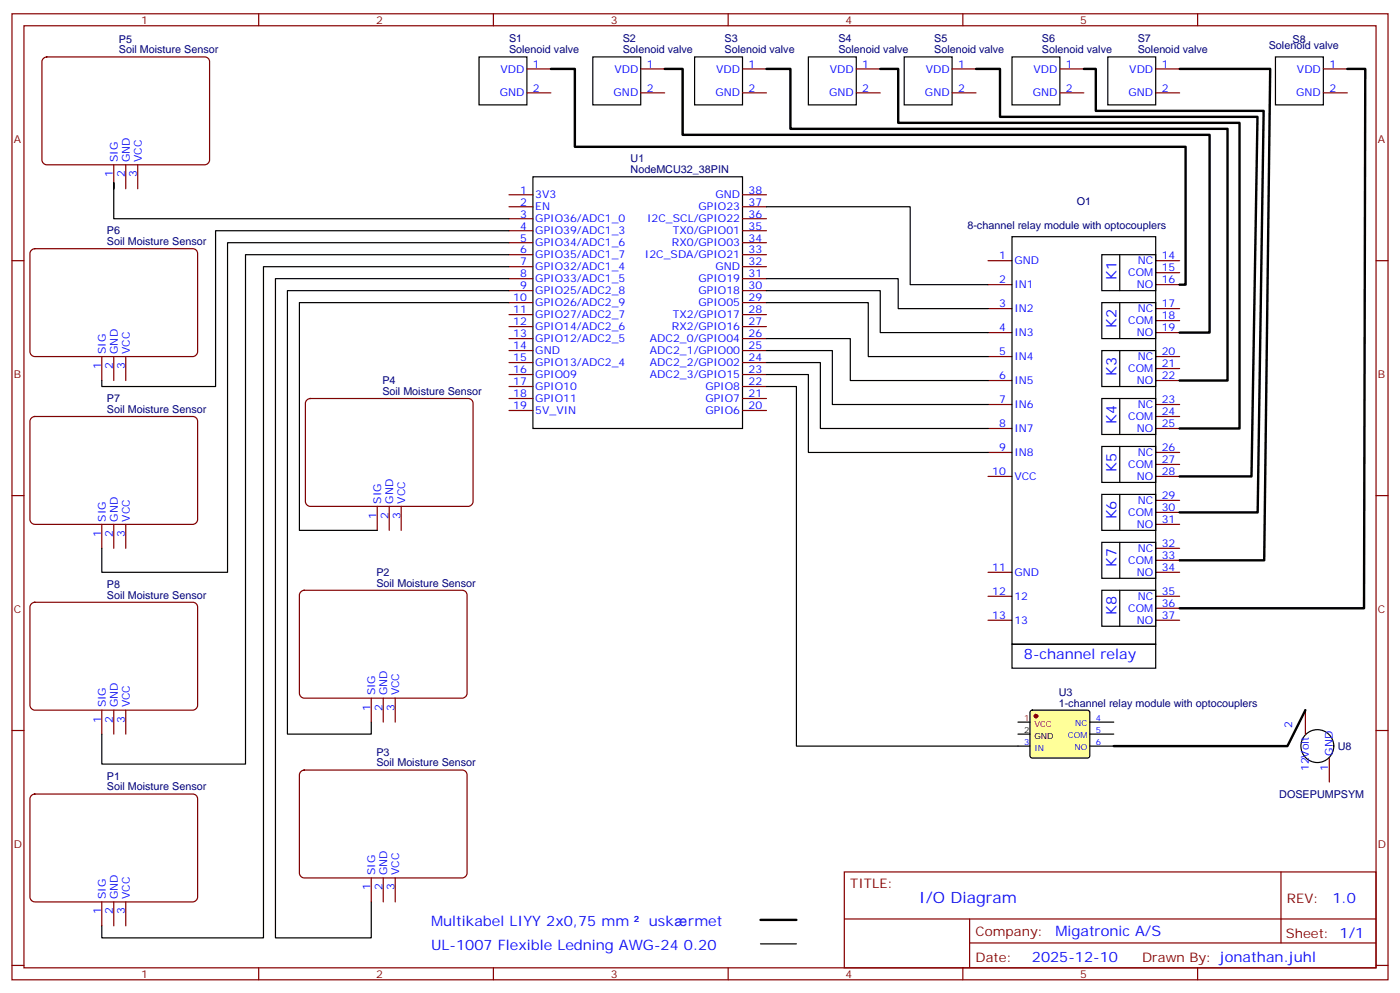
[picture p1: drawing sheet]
<svg xmlns="http://www.w3.org/2000/svg" width="412mm" height="292mm" viewBox="0 0 412 292" stroke-linecap="round" stroke-linejoin="round" font-family="sans-serif">
<g fill="none" stroke="#870000" stroke-width=".35">
<path d="M3.5 4.1h405.4v284.3h-405.4zM7.1 7.6h398.2v277.3h-398.2zM76.2 4.1v3.5M145.3 4.1v3.5M214.5 4.1v3.5M283.6 4.1v3.5M352.8 4.1v3.5M149.9 57.3h7.1M218.7 57.3h7.1M3.5 76.7h3.6M149.9 60.9h7.1M149.9 64.4h7.1"/>
<path d="M149.9 67.9h7.1M149.9 71.4h7.1M149.9 75h7.1M149.9 78.5h7.1M218.7 60.9h7.1M218.7 64.4h7.1M218.7 67.9h7.1M218.7 71.4h7.1M218.7 75h7.1M218.7 78.5h7.1M405.3 76.7h3.6M149.9 82h7.1"/>
<path d="M149.9 85.5h7.1M149.9 89.1h7.1M149.9 92.6h7.1M149.9 96.1h7.1M149.9 99.7h7.1M218.7 82h7.1M218.7 85.5h7.1M218.7 89.1h7.1M218.7 92.6h7.1M218.7 96.1h7.1M218.7 99.7h7.1M149.9 103.2h7.1"/>
<path d="M149.9 106.7h7.1M149.9 110.2h7.1M149.9 113.8h7.1M149.9 117.3h7.1M218.7 103.2h7.1M218.7 106.7h7.1M218.7 110.2h7.1M218.7 113.8h7.1M218.7 117.3h7.1M149.9 120.8h7.1M218.7 120.8h7.1M3.5 145.9h3.6"/>
<path d="M405.3 145.9h3.6M3.5 215h3.6M405.3 215h3.6M248.7 256.6h156.6v28.3h-156.6zM377.3 256.7v20.8M248.7 270.5h156.5M285.6 277.5h119.6M285.6 270.5v14.1M3.5 284.2h3.6M76.2 284.9v3.5M145.3 284.9v3.5M214.5 284.9v3.5"/>
<path d="M283.6 284.9v3.5M352.8 284.9v3.5M405.3 284.2h3.6"/>
</g>
<path d="M157 52h61.7v74.1h-61.7z" fill="none" stroke="#000" stroke-width=".35"/>
<path d="M9.1 234.3l1.1-.6h46.6a1.41 1.41 0 0 1 1.4 1.4v29a1.51 1.51 0 0 1-1.4 1.4h-46.6a1.51 1.51 0 0 1-1.4-1.4v-29z" fill="#fff" stroke="#800000" stroke-width=".35"/>
<path d="M30 265.5v7M33.5 265.5v7M37 265.5v7" fill="none" stroke="#870000" stroke-width=".35"/>
<path d="M88.5 174.3l1.1-.6h46.6a1.41 1.41 0 0 1 1.4 1.5v28.9a1.51 1.51 0 0 1-1.4 1.4h-46.6a1.51 1.51 0 0 1-1.4-1.4v-28.9z" fill="#fff" stroke="#800000" stroke-width=".35"/>
<path d="M109.4 205.5v7M112.9 205.5v7M116.4 205.5v7" fill="none" stroke="#870000" stroke-width=".35"/>
<path d="M88.5 227.2l1.1-.5h46.6a1.41 1.41 0 0 1 1.4 1.4v28.9a1.51 1.51 0 0 1-1.4 1.4h-46.6a1.51 1.51 0 0 1-1.4-1.4v-28.9z" fill="#fff" stroke="#800000" stroke-width=".35"/>
<path d="M109.4 258.4v7.1M112.9 258.4v7.1M116.4 258.4v7.1" fill="none" stroke="#870000" stroke-width=".35"/>
<path d="M90.3 117.9l1.1-.6h46.5a1.41 1.41 0 0 1 1.4 1.4v28.9a1.51 1.51 0 0 1-1.4 1.4h-46.5a1.51 1.51 0 0 1-1.4-1.4v-28.9z" fill="#fff" stroke="#800000" stroke-width=".35"/>
<path d="M111.1 149v7.1M114.7 149v7.1M118.2 149v7.1" fill="none" stroke="#870000" stroke-width=".35"/>
<path d="M12.7 17.3l1.1-.5h46.5a1.41 1.41 0 0 1 1.4 1.4v28.9a1.51 1.51 0 0 1-1.4 1.4h-46.5a1.51 1.51 0 0 1-1.5-1.4v-28.9z" fill="#fff" stroke="#800000" stroke-width=".35"/>
<path d="M33.5 48.5v7.1M37 48.5v7.1M40.6 48.5v7.1" fill="none" stroke="#870000" stroke-width=".35"/>
<path d="M9.1 73.8l1.1-.6h46.6a1.41 1.41 0 0 1 1.4 1.4v28.9a1.51 1.51 0 0 1-1.4 1.5h-46.6a1.51 1.51 0 0 1-1.4-1.5v-28.9z" fill="#fff" stroke="#800000" stroke-width=".35"/>
<path d="M30 105v7M33.5 105v7M37 105v7" fill="none" stroke="#870000" stroke-width=".35"/>
<path d="M9.1 123.2l1.1-.6h46.6a1.41 1.41 0 0 1 1.4 1.4v28.9a1.51 1.51 0 0 1-1.4 1.4h-46.6a1.51 1.51 0 0 1-1.4-1.4v-28.9z" fill="#fff" stroke="#800000" stroke-width=".35"/>
<path d="M30 154.3v7.1M33.5 154.3v7.1M37 154.3v7.1" fill="none" stroke="#870000" stroke-width=".35"/>
<path d="M9.1 177.8l1.1-.5h46.6a1.41 1.41 0 0 1 1.4 1.4v28.9a1.51 1.51 0 0 1-1.4 1.4h-46.6a1.51 1.51 0 0 1-1.4-1.4v-28.9z" fill="#fff" stroke="#800000" stroke-width=".35"/>
<g fill="none" stroke="#870000" stroke-width=".35">
<path d="M291 76.7h7.1M340.4 76.7h7.1M291 83.8h7.1M291 90.8h7.1M291 97.9h7.1M340.4 83.8h7.1M340.4 90.8h7.1M340.4 97.9h7.1M340.4 80.3h7.1M340.4 94.4h7.1M291 105h7.1M291 112h7.1"/>
<path d="M291 119.1h7.1M340.4 105h7.1M340.4 112h7.1M340.4 119.1h7.1M340.4 108.5h7.1M291 126.1h7.1M291 133.2h7.1M340.4 126.1h7.1M340.4 133.2h7.1M340.4 122.6h7.1M340.4 136.7h7.1M291 140.2h7.1"/>
<path d="M340.4 140.2h7.1M340.4 147.3h7.1M340.4 150.8h7.1M340.4 154.3h7.1M291 168.5h7.1M291 175.5h7.1M340.4 168.5h7.1M340.4 175.5h7.1M340.4 161.4h7.1M340.4 164.9h7.1M340.4 179h7.1M291 182.6h7.1"/>
<path d="M340.4 182.6h7.1M30 209v7.1M33.5 209v7.1M37 209v7.1"/>
</g>
<g fill="none" stroke="#000" stroke-width=".35">
<path d="M33.5 55.6v-1.8v10.6h116.4M149.9 67.9h-86.4v45.9h-33.5v-1.8M149.9 71.4h-82.9v97.1h-37v-7.1M149.9 75h-77.6v149.9h-42.3v-8.8M149.9 78.5h-72.3v197.5h-47.6v-3.5M225.8 60.9h42.3v22.9h22.9M298.1 69.7h42.3v119.9h-42.3zM324.6 75h15.8v10.5h-15.8zM329.8 75v10.5M149.9 82h-68.8v194h28.3v-10.5M149.9 85.5h-65.2v130.6h24.7v-3.6M149.9 89.1h-61.7v67h22.9"/>
<path d="M225.8 82h38.8v8.8h26.4M225.8 85.5h33.5v12.4h31.7M225.8 89.1h30v15.9h35.2M225.8 99.7h24.7v12.3h40.5M324.6 89.1h15.8v10.6h-15.8zM329.8 89.1v10.6M225.8 103.2h19.4v15.9h45.8M225.8 106.7h15.9v19.4h49.3M225.8 110.2h12.3v23h52.9M225.8 113.8h8.8v105.8h65.3M324.6 103.2h15.8v10.6h-15.8zM324.6 117.3h15.8v10.6h-15.8z"/>
<path d="M329.8 103.2v10.6M329.8 117.3v10.6M324.6 131.4h15.8v10.6h-15.8zM329.8 131.4v10.6M324.6 145.5h15.8v10.6h-15.8zM324.6 159.6h15.8v10.6h-15.8zM329.8 145.5v10.6M329.8 159.6v10.6M324.6 173.7h15.8v10.6h-15.8zM329.8 173.7v10.6M298.1 189.6h42.3v7.1h-42.3z"/>
</g>
<path d="M303.6 209.2l.5-.2h16.2l.5 .2 .2 .5v12.7l-.2 .5-.5 .2h-16.2l-.5-.2-.2-.5v-12.7z" fill="#ff9" stroke="#000" stroke-width=".35"/>
<circle cx="305.2" cy="210.8" r=".53" fill="#870000" stroke="#870000" stroke-width=".35"/>
<g fill="none" stroke="#000" stroke-width=".35">
<path d="M141.1 16.8h14.1v14.1h-14.1zM174.6 16.8h14.1v14.1h-14.1zM204.6 16.8h14.1v14.1h-14.1zM238.1 16.8h14.1v14.1h-14.1zM266.3 16.8h14.2v14.1h-14.2zM298.1 16.8h14.1v14.1h-14.1zM326.3 16.8h14.1v14.1h-14.1zM375.7 16.8h14.1v14.1h-14.1zM299.9 212.5h3.5M299.9 216.1h3.5M299.9 219.6h3.5M321 212.5h7.1"/>
<path d="M321 216.1h7.1M321 219.6h7.1M224 277.8h10.6"/>
<circle cx="388.1" cy="219.6" r="4.8"/>
</g>
<g fill="none" stroke="#870000" stroke-width=".35">
<path d="M155.2 20.3h7.1M155.2 27.3h7.1M188.7 20.3h7.1M188.7 27.3h7.1M218.7 20.3h7.1M218.7 27.3h7.1M252.2 20.3h7.1M252.2 27.3h7.1M280.5 20.3h7M280.5 27.3h7M312.2 20.3h7.1M312.2 27.3h7.1"/>
<path d="M340.4 20.3h7.1M340.4 27.3h7.1M389.8 20.3h7.1M389.8 27.3h7.1M384.5 209v7.1M391.6 223.1v7.1"/>
</g>
<path d="M162.3 20.3h7v22.9h179.9v40.6h-1.7M195.8 20.3h5.3v19.4h155.2v58.2h-8.8M225.8 20.3h7v17.6h128.8v74.1h-14.1M259.3 20.3h5.3v15.9h100.5v89.9h-17.6M287.5 20.3h7.1v14.1h75.8l-1.7 105.8h-21.2M319.3 20.3h3.5v12.3h49.4l-1.7 118.2h-23M347.5 20.3h26.7l-1.8 144.6h-24.9M396.9 20.3h5.3l-.4 158.7h-54.3M384.5 209l-5.3 10.6h-51.1M224 270.8h10.6" fill="none" stroke="#000" stroke-width=".71"/>
<text font-size="4.6" fill="#00f" x="270.8" y="265.7">I/O Diagram</text>
<g font-size="4.2" fill="#00f">
<text x="328.9" y="82.3" transform="rotate(-90 328.9 82.3)">K1</text>
<text x="328.9" y="96.5" transform="rotate(-90 328.9 96.5)">K2</text>
<text x="328.9" y="110.6" transform="rotate(-90 328.9 110.6)">K3</text>
<text x="328.9" y="124.7" transform="rotate(-90 328.9 124.7)">K4</text>
<text x="328.9" y="138.8" transform="rotate(-90 328.9 138.8)">K5</text>
<text x="328.9" y="152.9" transform="rotate(-90 328.9 152.9)">K6</text>
<text x="328.9" y="167" transform="rotate(-90 328.9 167)">K7</text>
<text x="328.9" y="181.1" transform="rotate(-90 328.9 181.1)">K8</text>
<text x="301.6" y="193.9">8-channel relay</text>
<text x="392.5" y="265.9">1.0</text>
<text x="127" y="272.5">Multikabel LIYY 2x0,75 mm</text>
<text x="191.1" y="272.5">usk</text>
<text x="202.7" y="272.5">rmet</text>
<text x="310.9" y="275.5">Migatronic A/S</text>
<text x="127" y="279.6">UL-1007 Flexible Ledning AWG-24 0.20</text>
<text x="304" y="283.3">2025-12-10</text>
</g>
<g font-size="3.9" fill="#800">
<text x="250.5" y="261.2">TITLE:</text>
<text x="379.1" y="265.9">REV:</text>
<text x="287.4" y="275.4">Company:</text>
<text x="378.7" y="276">Sheet: 1/1</text>
<text x="287.4" y="283.1">Date:</text>
<text x="336.4" y="283.2">Drawn By: jonathan.juhl</text>
</g>
<g font-size="3.2" fill="#800">
<text x="41.6" y="7.1">1</text>
<text x="110.8" y="7.1">2</text>
<text x="179.9" y="7.1">3</text>
<text x="249.1" y="7.1">4</text>
<text x="318.2" y="7.1">5</text>
<text x="4.1" y="42.2">A</text>
<text x="405.9" y="42.2">A</text>
<text x="4.1" y="111.3">B</text>
<text x="405.9" y="111.3">B</text>
<text x="4.1" y="180.4">C</text>
<text x="405.9" y="180.4">C</text>
<text x="4.1" y="249.6">D</text>
<text x="405.9" y="249.6">D</text>
<text x="41.6" y="287.9">1</text>
<text x="110.8" y="287.9">2</text>
<text x="179.9" y="287.9">3</text>
<text x="249.1" y="287.9">4</text>
<text x="318.2" y="287.9">5</text>
</g>
<g font-size="3.2" fill="#000080">
<text x="35" y="15.7">Soil Moisture Sensor</text>
<text x="35" y="12.5">P5</text>
<text x="149.9" y="15.5">Solenoid valve</text>
<text x="149.9" y="12.3">S1</text>
<text x="183.5" y="15.5">Solenoid valve</text>
<text x="183.5" y="12.3">S2</text>
<text x="213.4" y="15.5">Solenoid valve</text>
<text x="213.4" y="12.3">S3</text>
<text x="247" y="15.5">Solenoid valve</text>
<text x="247" y="12.3">S4</text>
<text x="275.2" y="15.5">Solenoid valve</text>
<text x="275.2" y="12.3">S5</text>
<text x="306.9" y="15.5">Solenoid valve</text>
<text x="306.9" y="12.3">S6</text>
<text x="335.2" y="15.5">Solenoid valve</text>
<text x="335.2" y="12.3">S7</text>
<text x="373.7" y="14.4">Solenoid valve</text>
<text x="380.7" y="12.7">S8</text>
<text x="185.7" y="47.8">U1</text>
<text x="185.7" y="51">NodeMCU32_38PIN</text>
<text x="317.2" y="60.3">O1</text>
<text x="31.5" y="69">P6</text>
<text x="285" y="67.3">8-channel relay module with optocouplers</text>
<text x="31.5" y="72.1">Soil Moisture Sensor</text>
<text x="112.6" y="113.1">P4</text>
<text x="31.5" y="118.4">P7</text>
<text x="112.6" y="116.2">Soil Moisture Sensor</text>
<text x="31.5" y="121.5">Soil Moisture Sensor</text>
<text x="31.5" y="173">P8</text>
<text x="110.9" y="172.7">Soil Moisture Sensor</text>
<text x="110.9" y="169.5">P2</text>
<text x="31.5" y="176.2">Soil Moisture Sensor</text>
<text x="311.9" y="208">1-channel relay module with optocouplers</text>
<text x="311.9" y="204.8">U3</text>
<text x="394.1" y="220.8">U8</text>
<text x="110.9" y="225.6">Soil Moisture Sensor</text>
<text x="110.9" y="222.4">P3</text>
<text x="31.5" y="232.7">Soil Moisture Sensor</text>
<text x="31.5" y="229.5">P1</text>
<text x="376.8" y="234.9">DOSEPUMPSYM</text>
</g>
<g font-size="3.2" fill="#00f">
<text x="147.5" y="21.3">VDD</text>
<text x="157" y="19.9">1</text>
<text x="181" y="21.3">VDD</text>
<text x="190.5" y="19.9">1</text>
<text x="211" y="21.3">VDD</text>
<text x="220.5" y="19.9">1</text>
<text x="244.5" y="21.3">VDD</text>
<text x="254" y="19.9">1</text>
<text x="272.7" y="21.3">VDD</text>
<text x="282.2" y="19.9">1</text>
<text x="304.4" y="21.3">VDD</text>
<text x="314" y="19.9">1</text>
<text x="332.7" y="21.3">VDD</text>
<text x="342.2" y="19.9">1</text>
<text x="382.1" y="21.3">VDD</text>
<text x="391.6" y="19.9">1</text>
<text x="147.2" y="28.4">GND</text>
<text x="157" y="27">2</text>
<text x="180.7" y="28.4">GND</text>
<text x="190.5" y="27">2</text>
<text x="210.7" y="28.4">GND</text>
<text x="220.5" y="27">2</text>
<text x="244.2" y="28.4">GND</text>
<text x="254" y="27">2</text>
<text x="272.5" y="28.4">GND</text>
<text x="282.2" y="27">2</text>
<text x="304.2" y="28.4">GND</text>
<text x="314" y="27">2</text>
<text x="332.4" y="28.4">GND</text>
<text x="342.2" y="27">2</text>
<text x="381.8" y="28.4">GND</text>
<text x="391.6" y="27">2</text>
<text x="34.7" y="47.7" transform="rotate(-90 34.7 47.7)">SIG</text>
<text x="38.2" y="47.7" transform="rotate(-90 38.2 47.7)">GND</text>
<text x="41.7" y="47.7" transform="rotate(-90 41.7 47.7)">VCC</text>
<text x="33.3" y="52.2" transform="rotate(-90 33.3 52.2)">1</text>
<text x="36.8" y="52.2" transform="rotate(-90 36.8 52.2)">2</text>
<text x="40.3" y="52.2" transform="rotate(-90 40.3 52.2)">3</text>
<text x="153.2" y="57">1</text>
<text x="157.7" y="58.4">3V3</text>
<text x="210.7" y="58.4">GND</text>
<text x="220.5" y="57">38</text>
<text x="153.2" y="60.5">2</text>
<text x="153.2" y="64">3</text>
<text x="157.7" y="61.9">EN</text>
<text x="157.7" y="65.4">GPIO36/ADC1_0</text>
<text x="190.6" y="65.4">I2C_SCL/GPIO22</text>
<text x="205.8" y="61.9">GPIO23</text>
<text x="220.5" y="64">36</text>
<text x="220.5" y="60.5">37</text>
<text x="153.2" y="67.6">4</text>
<text x="153.2" y="71.1">5</text>
<text x="157.7" y="69">GPIO39/ADC1_3</text>
<text x="198.2" y="69">TX0/GPIO01</text>
<text x="220.5" y="71.1">34</text>
<text x="220.5" y="67.6">35</text>
<text x="153.2" y="74.6">6</text>
<text x="157.7" y="72.5">GPIO34/ADC1_6</text>
<text x="157.7" y="76">GPIO35/ADC1_7</text>
<text x="190" y="76">I2C_SDA/GPIO21</text>
<text x="197.9" y="72.5">RX0/GPIO03</text>
<text x="220.5" y="74.6">33</text>
<text x="294.3" y="76.4">1</text>
<text x="298.8" y="77.8">GND</text>
<text x="335.1" y="77.8">NC</text>
<text x="342.2" y="76.4">14</text>
<text x="153.2" y="78.1">7</text>
<text x="153.2" y="81.7">8</text>
<text x="157.7" y="79.6">GPIO32/ADC1_4</text>
<text x="157.7" y="83.1">GPIO33/ADC1_5</text>
<text x="205.8" y="83.1">GPIO19</text>
<text x="210.7" y="79.6">GND</text>
<text x="220.5" y="81.7">31</text>
<text x="220.5" y="78.1">32</text>
<text x="294.3" y="83.4">2</text>
<text x="332.3" y="81.3">COM</text>
<text x="342.2" y="79.9">15</text>
<text x="342.2" y="83.4">16</text>
<text x="151.2" y="88.7">10</text>
<text x="153.2" y="85.2">9</text>
<text x="157.7" y="86.6">GPIO25/ADC2_8</text>
<text x="205.8" y="86.6">GPIO18</text>
<text x="220.5" y="88.7">29</text>
<text x="220.5" y="85.2">30</text>
<text x="298.8" y="84.8">IN1</text>
<text x="334.8" y="84.8">NO</text>
<text x="151.2" y="92.3">11</text>
<text x="151.2" y="95.8">12</text>
<text x="157.7" y="90.1">GPIO26/ADC2_9</text>
<text x="157.7" y="93.7">GPIO27/ADC2_7</text>
<text x="198.2" y="93.7">TX2/GPIO17</text>
<text x="205.8" y="90.1">GPIO05</text>
<text x="220.5" y="95.8">27</text>
<text x="220.5" y="92.3">28</text>
<text x="294.3" y="90.5">3</text>
<text x="298.8" y="91.9">IN2</text>
<text x="332.3" y="95.4">COM</text>
<text x="335.1" y="91.9">NC</text>
<text x="342.2" y="90.5">17</text>
<text x="342.2" y="94">18</text>
<text x="151.2" y="99.3">13</text>
<text x="157.7" y="97.2">GPIO14/ADC2_6</text>
<text x="157.7" y="100.7">GPIO12/ADC2_5</text>
<text x="191.5" y="100.7">ADC2_0/GPIO04</text>
<text x="197.9" y="97.2">RX2/GPIO16</text>
<text x="220.5" y="99.3">26</text>
<text x="294.3" y="97.5">4</text>
<text x="298.8" y="99">IN3</text>
<text x="334.8" y="99">NO</text>
<text x="342.2" y="97.5">19</text>
<text x="31.2" y="104.2" transform="rotate(-90 31.2 104.2)">SIG</text>
<text x="34.7" y="104.2" transform="rotate(-90 34.7 104.2)">GND</text>
<text x="38.2" y="104.2" transform="rotate(-90 38.2 104.2)">VCC</text>
<text x="151.2" y="102.8">14</text>
<text x="151.2" y="106.4">15</text>
<text x="157.7" y="104.2">GND</text>
<text x="157.7" y="107.8">GPIO13/ADC2_4</text>
<text x="191.5" y="107.8">ADC2_2/GPIO02</text>
<text x="191.5" y="104.2">ADC2_1/GPIO00</text>
<text x="220.5" y="106.4">24</text>
<text x="220.5" y="102.8">25</text>
<text x="294.3" y="104.6">5</text>
<text x="298.8" y="106">IN4</text>
<text x="335.1" y="106">NC</text>
<text x="342.2" y="104.6">20</text>
<text x="29.8" y="108.6" transform="rotate(-90 29.8 108.6)">1</text>
<text x="33.3" y="108.6" transform="rotate(-90 33.3 108.6)">2</text>
<text x="36.8" y="108.6" transform="rotate(-90 36.8 108.6)">3</text>
<text x="151.2" y="109.9">16</text>
<text x="151.2" y="113.4">17</text>
<text x="157.7" y="111.3">GPIO09</text>
<text x="191.5" y="111.3">ADC2_3/GPIO15</text>
<text x="220.5" y="113.4">22</text>
<text x="220.5" y="109.9">23</text>
<text x="294.3" y="111.7">6</text>
<text x="298.8" y="113.1">IN5</text>
<text x="332.3" y="109.5">COM</text>
<text x="334.8" y="113.1">NO</text>
<text x="342.2" y="108.1">21</text>
<text x="342.2" y="111.7">22</text>
<text x="151.2" y="116.9">18</text>
<text x="157.7" y="114.8">GPIO10</text>
<text x="157.7" y="118.4">GPIO11</text>
<text x="207.8" y="118.4">GPIO7</text>
<text x="207.8" y="114.8">GPIO8</text>
<text x="220.5" y="116.9">21</text>
<text x="294.3" y="118.7">7</text>
<text x="342.2" y="118.7">23</text>
<text x="151.2" y="120.5">19</text>
<text x="157.7" y="121.9">5V_VIN</text>
<text x="207.8" y="121.9">GPIO6</text>
<text x="220.5" y="120.5">20</text>
<text x="294.3" y="125.8">8</text>
<text x="298.8" y="120.1">IN6</text>
<text x="332.3" y="123.6">COM</text>
<text x="335.1" y="120.1">NC</text>
<text x="342.2" y="122.2">24</text>
<text x="342.2" y="125.8">25</text>
<text x="298.8" y="127.2">IN7</text>
<text x="334.8" y="127.2">NO</text>
<text x="294.3" y="132.8">9</text>
<text x="298.8" y="134.2">IN8</text>
<text x="332.3" y="137.8">COM</text>
<text x="335.1" y="134.2">NC</text>
<text x="342.2" y="132.8">26</text>
<text x="342.2" y="136.3">27</text>
<text x="292.3" y="139.9">10</text>
<text x="298.8" y="141.3">VCC</text>
<text x="334.8" y="141.3">NO</text>
<text x="342.2" y="139.9">28</text>
<text x="112.3" y="148.3" transform="rotate(-90 112.3 148.3)">SIG</text>
<text x="115.8" y="148.3" transform="rotate(-90 115.8 148.3)">GND</text>
<text x="119.4" y="148.3" transform="rotate(-90 119.4 148.3)">VCC</text>
<text x="335.1" y="148.3">NC</text>
<text x="342.2" y="146.9">29</text>
<text x="31.2" y="153.6" transform="rotate(-90 31.2 153.6)">SIG</text>
<text x="34.7" y="153.6" transform="rotate(-90 34.7 153.6)">GND</text>
<text x="38.2" y="153.6" transform="rotate(-90 38.2 153.6)">VCC</text>
<text x="110.9" y="152.7" transform="rotate(-90 110.9 152.7)">1</text>
<text x="114.4" y="152.7" transform="rotate(-90 114.4 152.7)">2</text>
<text x="117.9" y="152.7" transform="rotate(-90 117.9 152.7)">3</text>
<text x="332.3" y="151.9">COM</text>
<text x="334.8" y="155.4">NO</text>
<text x="342.2" y="150.5">30</text>
<text x="342.2" y="154">31</text>
<text x="29.8" y="158" transform="rotate(-90 29.8 158)">1</text>
<text x="33.3" y="158" transform="rotate(-90 33.3 158)">2</text>
<text x="36.8" y="158" transform="rotate(-90 36.8 158)">3</text>
<text x="342.2" y="161">32</text>
<text x="332.3" y="166">COM</text>
<text x="335.1" y="162.5">NC</text>
<text x="342.2" y="164.6">33</text>
<text x="292.3" y="168.1">11</text>
<text x="298.8" y="169.5">GND</text>
<text x="334.8" y="169.5">NO</text>
<text x="342.2" y="168.1">34</text>
<text x="292.3" y="175.2">12</text>
<text x="298.8" y="176.6">12</text>
<text x="335.1" y="176.6">NC</text>
<text x="342.2" y="175.2">35</text>
<text x="342.2" y="178.7">36</text>
<text x="292.3" y="182.2">13</text>
<text x="298.8" y="183.6">13</text>
<text x="332.3" y="180.1">COM</text>
<text x="334.8" y="183.6">NO</text>
<text x="342.2" y="182.2">37</text>
<text x="31.2" y="208.2" transform="rotate(-90 31.2 208.2)">SIG</text>
<text x="34.7" y="208.2" transform="rotate(-90 34.7 208.2)">GND</text>
<text x="38.2" y="208.2" transform="rotate(-90 38.2 208.2)">VCC</text>
<text x="109.1" y="209.2" transform="rotate(-90 109.1 209.2)">1</text>
<text x="110.5" y="204.7" transform="rotate(-90 110.5 204.7)">SIG</text>
<text x="112.7" y="209.2" transform="rotate(-90 112.7 209.2)">2</text>
<text x="114.1" y="204.7" transform="rotate(-90 114.1 204.7)">GND</text>
<text x="116.2" y="209.2" transform="rotate(-90 116.2 209.2)">3</text>
<text x="117.6" y="204.7" transform="rotate(-90 117.6 204.7)">VCC</text>
<text x="29.8" y="212.7" transform="rotate(-90 29.8 212.7)">1</text>
<text x="33.3" y="212.7" transform="rotate(-90 33.3 212.7)">2</text>
<text x="36.8" y="212.7" transform="rotate(-90 36.8 212.7)">3</text>
<text x="380.6" y="214.3" transform="rotate(-90 380.6 214.3)">2</text>
<text x="385.6" y="227" transform="rotate(-90 385.6 227)">12Volt</text>
<text x="391.2" y="226.9" transform="rotate(-90 391.2 226.9)">1</text>
<text x="392.6" y="222.4" transform="rotate(-90 392.6 222.4)">GND</text>
<text x="110.5" y="257.6" transform="rotate(-90 110.5 257.6)">SIG</text>
<text x="114.1" y="257.6" transform="rotate(-90 114.1 257.6)">GND</text>
<text x="117.6" y="257.6" transform="rotate(-90 117.6 257.6)">VCC</text>
<text x="109.1" y="262.1" transform="rotate(-90 109.1 262.1)">1</text>
<text x="112.7" y="262.1" transform="rotate(-90 112.7 262.1)">2</text>
<text x="116.2" y="262.1" transform="rotate(-90 116.2 262.1)">3</text>
<text x="29.8" y="269.2" transform="rotate(-90 29.8 269.2)">1</text>
<text x="31.2" y="264.7" transform="rotate(-90 31.2 264.7)">SIG</text>
<text x="33.3" y="269.2" transform="rotate(-90 33.3 269.2)">2</text>
<text x="34.7" y="264.7" transform="rotate(-90 34.7 264.7)">GND</text>
<text x="36.8" y="269.2" transform="rotate(-90 36.8 269.2)">3</text>
<text x="38.2" y="264.7" transform="rotate(-90 38.2 264.7)">VCC</text>
</g>
<g font-size="2.5" fill="#f00">
<text x="301.6" y="212.2">1</text>
<text x="304.7" y="214">VCC</text>
</g>
<g font-size="2.5">
<text x="301.6" y="215.7">2</text>
<text x="304.7" y="217.5">GND</text>
</g>
<g font-size="2.5" fill="#00f">
<text x="316.8" y="213.6">NC</text>
<text x="322.8" y="212.2">4</text>
<text x="322.8" y="215.7">5</text>
<text x="301.6" y="219.3">3</text>
<text x="304.7" y="221">IN</text>
<text x="314.6" y="217.1">COM</text>
<text x="316.5" y="220.7">NO</text>
<text x="322.8" y="219.3">6</text>
</g>
</svg>
